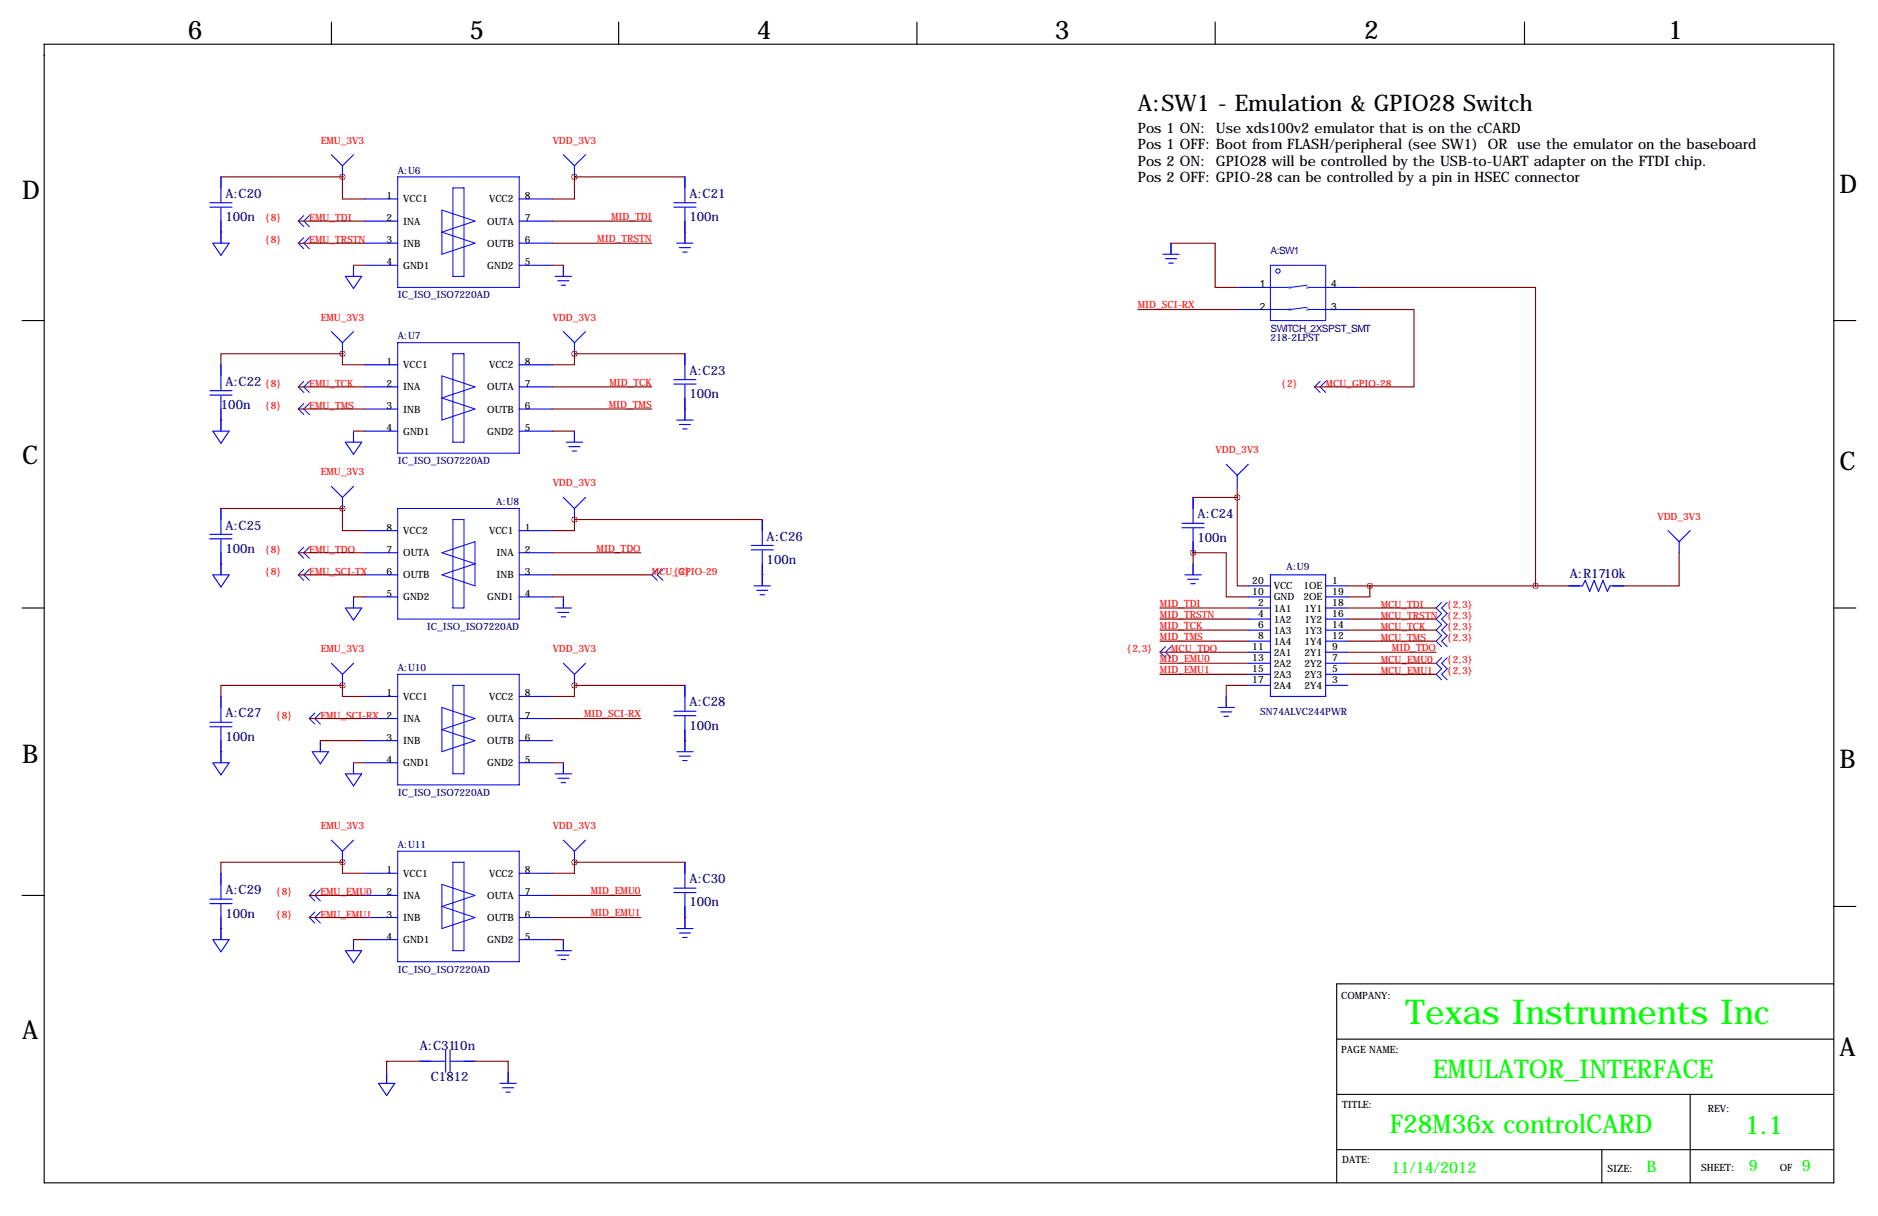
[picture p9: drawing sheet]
<svg xmlns="http://www.w3.org/2000/svg" width="432mm" height="279mm" viewBox="0 0 432 279" stroke-linecap="round" stroke-linejoin="round" font-family="sans-serif">
<g fill="none" stroke="#000" stroke-width=".25">
<path d="M10.2 10.2h411.4v261.6h-411.4zM76.2 5.1v5.1M142.2 5.1v5.1M210.8 5.1v5.1M279.4 5.1v5.1M350.5 5.1v5.1M5.1 73.7h5.1M421.6 73.7h5.1M5.1 139.7h5.1M421.6 139.7h5.1M5.1 205.7h5.1M421.6 208.3h.1"/>
<path d="M421.6 208.3h5.1M307.3 238.8h114.3M421.6 226.1h-114.3v45.7M307.3 251.5h114.3M388.6 251.5v20.3M307.3 264.2h114.3M368.3 264.2v7.6"/>
</g>
<g fill="none" stroke="#00f" stroke-width=".23">
<path d="M50.8 53.3v2.6M69.8 49.5l-1.2 1.3 1.2 1.3M69.8 54.6l-1.2 1.3 1.2 1.3M71.1 49.5l-1.3 1.3 1.3 1.3M71.1 54.6l-1.3 1.3 1.3 1.3M91.4 40.6h28v25.4h-28zM101.6 48.3l7.6 2.5-7.6 2.5 7.6 2.6-7.6 2.5zM104.1 43.2h2.6v20.3h-2.6zM157.5 53.3v2.6M269.2 55.9v2.5M81.3 61v2.5M91.4 78.7h28v25.4h-28z"/>
<path d="M129.5 61v2.5M292.1 66h4.3M292.1 61h12.7v12.7h-12.7zM292.1 71.1h4.3M300.5 65.5l-3.8 .5M300.5 70.6l-3.8 .5M300.7 66h4.1M300.7 71.1h4.1M50.8 96.5v2.6M69.8 87.6l-1.2 1.3 1.2 1.3M69.8 92.7l-1.2 1.3 1.2 1.2M71.1 87.6l-1.3 1.3 1.3 1.3"/>
<path d="M71.1 92.7l-1.3 1.3 1.3 1.2M81.3 99.1v2.5M101.6 86.4l7.6 2.5-7.6 2.5 7.6 2.6-7.6 2.5zM104.1 81.3h2.6v20.3h-2.6zM132.1 99.1v2.5M157.5 94v2.5M303.5 87.6l-1.2 1.3 1.2 1.3M304.8 87.6l-1.3 1.3 1.3 1.3M91.4 116.8h28v25.4h-28zM104.1 119.4h2.6v20.3h-2.6zM50.8 129.5v2.6M69.8 125.7l-1.2 1.3 1.2 1.3"/>
<path d="M69.8 130.8l-1.2 1.3 1.2 1.2M71.1 125.7l-1.3 1.3 1.3 1.3M71.1 130.8l-1.3 1.3 1.3 1.2M81.3 137.2v2.5M101.6 127l7.6-2.5v10.1l-7.6-2.5 7.6-2.6zM129.5 137.2v2.5M151.1 130.8l-1.2 1.3 1.2 1.2M152.4 130.8l-1.3 1.3 1.3 1.2M175.3 132.1v2.5M274.3 129.5v2.6M331.5 138.4l-1.3 1.3 1.3 1.3-1.3 1.2 1.3 1.3-1.3 1.3 1.3 1.2-1.3 1.3 1.3 1.3M332.7 138.4l-1.2 1.3 1.2 1.3-1.2 1.2 1.2 1.3-1.2 1.3 1.2 1.2-1.2 1.3 1.2 1.3"/>
<path d="M91.4 154.9h28v25.4h-28zM104.1 157.5h2.6v20.3h-2.6zM268 148.6l-1.3 1.3 1.3 1.2M269.2 148.6l-1.2 1.3 1.2 1.2M331.5 151.1l-1.3 1.3 1.3 1.3-1.3 1.2 1.3 1.3M332.7 151.1l-1.2 1.3 1.2 1.3-1.2 1.2 1.2 1.3M50.8 172.7v2.6M72.4 163.8l-1.3 1.3 1.3 1.3M73.7 170.2v2.5M73.7 163.8l-1.3 1.3 1.3 1.3M81.3 175.3v2.5M101.6 162.6l7.6 2.5-7.6 2.5 7.6 2.6-7.6 2.5z"/>
<path d="M129.5 175.3v2.5M157.5 170.2v2.5M281.9 160v2.6M91.4 195.6h28v25.4h-28zM104.1 198.1h2.6v20.3h-2.6zM50.8 213.4v2.5M72.4 209.5l-1.3 1.3 1.3 1.3M72.4 204.5l-1.3 1.2 1.3 1.3M73.7 209.5l-1.3 1.3 1.3 1.3M73.7 204.5l-1.3 1.2 1.3 1.3M81.3 215.9v2.5M101.6 203.2l7.6 2.5-7.6 2.6 7.6 2.5-7.6 2.6z"/>
<path d="M129.5 215.9v2.5M157.5 210.8v2.6M88.9 246.4v2.5M116.8 246.4v2.5"/>
<circle cx="293.8" cy="62.3" r=".51"/>
</g>
<g fill="none" stroke="#00f" stroke-width=".25">
<path d="M76.2 35.6l2.5 2.5M78.7 38.1v2.5M81.3 35.6l-2.6 2.5M129.5 35.6l2.6 2.5M132.1 38.1v2.5M134.6 35.6l-2.5 2.5M48.3 46.6h5M48.3 47.6h5M48.9 55.9l1.9 2.8 1.9-2.8h-3.7M50.8 40.6v6M50.8 47.8v7.9M83.8 45.7h7.6"/>
<path d="M83.8 50.8h7.6M83.8 55.9h7.6M119.4 45.7h7.6M119.4 50.8h7.6M119.4 55.9h7.6M154.9 46.6h5.1M154.9 47.6h5.1M155.6 55.9h3.8M156.2 56.9h2.5M157 57.9h1M157.5 40.6v6M157.5 47.8v7.9"/>
<path d="M267.4 58.4h3.7M268 59.4h2.5M269.2 55.9v2.4M76.2 76.2l2.5 2.5M78.7 78.7v2.6M79.4 63.5l1.9 2.8 1.9-2.8h-3.7M81.3 76.2l-2.6 2.5M81.3 61v2.3M83.8 61h7.6M119.4 61h7.6M127.7 63.5h3.7M128.3 64.5h2.5"/>
<path d="M129 65.5h1M129.5 76.2l2.6 2.5M129.5 61v2.3M132.1 78.7v2.6M134.6 76.2l-2.5 2.5M268.7 60.5h1M284.5 66h7.6M284.5 71.1h7.6M304.8 66h7.6M304.8 71.1h7.6M48.3 89.8h5M48.3 90.8h5"/>
<path d="M48.9 99.1l1.9 2.8 1.9-2.8h-3.7M50.8 83.8v6M50.8 90.9v8M81.3 99.1v2.3M83.8 83.8h7.6M83.8 99.1h7.6M83.8 88.9h7.6M83.8 94h7.6M119.4 83.8h7.6M119.4 99.1h7.6M119.4 88.9h7.6M119.4 94h7.6"/>
<path d="M132.1 99.1v2.3M154.9 87.2h5.1M154.9 88.2h5.1M155.6 96.5h3.8M156.2 97.5h2.5M157 98.6h1M157.5 81.3v5.9M157.5 88.4v8M50.8 116.8v6M76.2 111.8l2.5 2.5M78.7 114.3v2.5M79.4 101.6l1.9 2.8 1.9-2.8h-3.7"/>
<path d="M81.3 111.8l-2.6 2.5M129.5 114.3l2.6 2.5M130.2 101.6h3.8M130.8 102.6h2.5M131.6 103.6h1M132.1 116.8v2.6M134.6 114.3l-2.5 2.5M175.3 119.4v5.9M274.3 114.3v5.9M281.9 106.7l2.6 2.5M284.5 109.2v2.6M287 106.7l-2.5 2.5"/>
<path d="M48.3 122.8h5M48.3 123.8h5M48.9 132.1l1.9 2.8 1.9-2.8h-3.7M50.8 124v7.9M79.4 139.7l1.9 2.8 1.9-2.8h-3.7M81.3 137.2v2.3M83.8 121.9h7.6M83.8 137.2h7.6M83.8 127h7.6M83.8 132.1h7.6M119.4 121.9h7.6M119.4 137.2h7.6"/>
<path d="M119.4 127h7.6M119.4 132.1h7.6M127.7 139.7h3.7M129.5 137.2v2.3M172.7 125.3h5.1M172.7 126.3h5.1M173.4 134.6h3.7M174 135.6h2.5M174.8 136.7h1M175.3 126.5v8M271.8 120.2h5.1M271.8 121.3h5.1"/>
<path d="M272.4 132.1h3.8M273 133.1h2.6M273.8 134.1h1M274.3 121.4v5.6M274.3 129.5v2.4M287 137.2h5.1M287 134.6h5.1M287 139.7h5.1M292.1 132.1h12.7v27.9h-12.7zM304.8 137.2h5.1M304.8 134.6h5.1M304.8 139.7h5.1"/>
<path d="M360.7 134.6h3.1l.7-1.3 1 2.6 1-2.6 1 2.6 1.1-2.6 1 2.6 .6-1.3h3.2M383.5 121.9l2.6 2.6M386.1 124.5v2.5M388.6 121.9l-2.5 2.6M76.2 152.4l2.5 2.5M78.7 154.9v2.6M81.3 152.4l-2.6 2.5M128.3 140.7h2.5M129 141.7h1M129.5 152.4l2.6 2.5M132.1 154.9v2.6M134.6 152.4l-2.5 2.5"/>
<path d="M157.5 157.5v5.9M287 142.2h5.1M287 144.8h5.1M287 147.3h5.1M287 149.9h5.1M287 152.4h5.1M287 154.9h5.1M287 157.5h5.1M304.8 142.2h5.1M304.8 144.8h5.1M304.8 147.3h5.1M304.8 149.9h5.1"/>
<path d="M304.8 152.4h5.1M304.8 154.9h5.1M304.8 157.5h5.1M48.3 166h5M48.3 167h5M48.9 175.3l1.9 2.8 1.9-2.8h-3.7M50.8 160v6M50.8 167.1v8M71.8 172.7l1.9 2.8 1.8-2.8h-3.6M73.7 170.2v2.4M79.4 177.8l1.9 2.8 1.9-2.8h-3.7M81.3 175.3v2.3"/>
<path d="M83.8 160h7.6M83.8 175.3h7.6M83.8 165.1h7.6M83.8 170.2h7.6M119.4 160h7.6M119.4 175.3h7.6M119.4 165.1h7.6M119.4 170.2h7.6M127.7 177.8h3.7M128.3 178.8h2.5M129 179.8h1M129.5 175.3v2.3"/>
<path d="M154.9 163.4h5.1M154.9 164.4h5.1M155.6 172.7h3.8M156.2 173.7h2.5M157 174.8h1M157.5 164.6v8M280.1 162.6h3.7M280.7 163.6h2.5M281.4 164.6h1M281.9 160v2.4M76.2 193l2.5 2.6M78.7 195.6v2.5"/>
<path d="M81.3 193l-2.6 2.6M129.5 193l2.6 2.6M132.1 195.6v2.5M134.6 193l-2.5 2.6M157.5 198.1v6M48.3 206.6h5M48.3 207.6h5M48.9 215.9l1.9 2.8 1.9-2.8h-3.7M50.8 200.7v5.9M50.8 207.8v7.9M79.4 218.4l1.9 2.8 1.9-2.8h-3.7M81.3 215.9v2.4"/>
<path d="M83.8 200.7h7.6M83.8 215.9h7.6M83.8 205.7h7.6M83.8 210.8h7.6M119.4 200.7h7.6M119.4 215.9h7.6M119.4 205.7h7.6M119.4 210.8h7.6M127.7 218.4h3.7M128.3 219.5h2.5M129.5 215.9v2.4M154.9 204.1h5.1"/>
<path d="M154.9 205.1h5.1M155.6 213.4h3.8M156.2 214.4h2.5M157 215.4h1M157.5 205.2v8M129 220.5h1M87 248.9l1.9 2.8 1.9-2.8h-3.7M88.9 246.4v2.4M96.5 243.8h6M102.5 241.3v5.1M103.5 241.3v5.1M103.6 243.8h5.6"/>
<path d="M115 248.9h3.7M115.6 249.9h2.5M116.3 251h1M116.8 246.4v2.4"/>
</g>
<g fill="none" stroke="#800000" stroke-width=".25">
<path d="M50.8 53.3h.1M50.8 40.6h27.9M68.6 50.8h15.2M68.6 55.9h15.2M78.7 40.6v5.1h5.1M78.7 40.6h.1M127 50.8h22.9M127 55.9h22.9M132.1 40.6v5.1h-5.1M132.1 40.6h.1M132.1 40.6h25.4M157.5 53.3h.1"/>
<path d="M269.2 55.9h10.2v10.1h5.1M81.3 61h2.5M127 61h2.5M261.6 71.1h22.9M312.4 71.1h12.7v17.8h-22.8M312.4 66h40.7v68.6M50.8 96.5h.1M68.6 88.9h15.2M68.6 94h15.2M78.7 81.3h.1M78.7 81.3v2.5h5.1M78.7 81.3h-27.9v2.5"/>
<path d="M81.3 99.1h2.5M127 99.1h5.1M127 88.9h22.9M127 94h22.9M132.1 81.3v2.5h-5.1M132.1 81.3h.1M132.1 81.3h25.4M157.5 94h.1M50.8 116.8h27.9M78.7 116.8v5.1h5.1M78.7 116.8h.1M132.1 119.4v2.5h-5.1"/>
<path d="M132.1 119.4h.1M132.1 119.4h43.2M274.3 114.3h10.2M284.5 114.3v20.3h2.5M284.5 111.8v2.5M50.8 129.5h.1M68.6 127h15.2M68.6 132.1h15.2M81.3 137.2h2.5M127 137.2h2.5M127 127h20.3M127 132.1h22.9"/>
<path d="M175.3 132.1h.1M266.7 139.7h20.3M274.3 127h.1M274.3 127h7.6v10.2h5.1M274.3 127v2.5M309.9 139.7h20.3M309.9 134.6h50.8M315 134.6v2.6h-5.1M386.1 127v7.6h-12.7M78.7 157.5h.1M78.7 157.5v2.5h5.1M78.7 157.5h-27.9v2.5"/>
<path d="M132.1 157.5v2.5h-5.1M132.1 157.5h.1M132.1 157.5h25.4M266.7 142.2h20.3M266.7 144.8h20.3M266.7 147.3h20.3M266.7 149.9h20.3M266.7 152.4h20.3M266.7 154.9h20.3M287 157.5h-5.1v2.5M309.9 142.2h20.3M309.9 144.8h20.3"/>
<path d="M309.9 147.3h20.3M309.9 149.9h20.3M309.9 152.4h20.3M309.9 154.9h20.3M50.8 172.7h.1M71.1 165.1h12.7M73.7 170.2h10.1M81.3 175.3h2.5M127 175.3h2.5M127 165.1h20.3M157.5 170.2h.1M78.7 198.1h.1"/>
<path d="M78.7 198.1v2.6h5.1M78.7 198.1h-27.9v2.6M132.1 198.1v2.6h-5.1M132.1 198.1h.1M132.1 198.1h25.4M50.8 213.4h.1M71.1 205.7h12.7M71.1 210.8h12.7M81.3 215.9h2.5M127 215.9h2.5M127 205.7h20.3M127 210.8h20.3"/>
<path d="M157.5 210.8h.1M96.5 243.8h-7.6v2.6M109.2 243.8h7.6v2.6"/>
</g>
<path d="M78.7 116.8a.05 .05 0 0 0 .1 0 .05 .05 0 0 0-.1 0zM78.7 40.6a.05 .05 0 0 0 .1 0 .05 .05 0 0 0-.1 0zM132 40.6a.05 .05 0 0 0 .1 0 .05 .05 0 0 0-.1 0zM132 81.3a.05 .05 0 0 0 .1 0 .05 .05 0 0 0-.1 0zM132 119.4a.05 .05 0 0 0 .1 0 .05 .05 0 0 0-.1 0zM132 157.5a.05 .05 0 0 0 .1 0 .05 .05 0 0 0-.1 0zM132 198.1a.05 .05 0 0 0 .1 0 .05 .05 0 0 0-.1 0zM78.7 157.5a.05 .05 0 0 0 .1 0 .05 .05 0 0 0-.1 0zM78.7 198.1a.05 .05 0 0 0 .1 0 .05 .05 0 0 0-.1 0zM78.7 81.3a.05 .05 0 0 0 .1 0 .05 .05 0 0 0-.1 0zM284.4 114.3a.05 .05 0 0 0 .1 0 .05 .05 0 0 0-.1 0zM274.3 127a.05 .05 0 0 0 .1 0 .05 .05 0 0 0-.1 0zM314.9 134.6a.05 .05 0 0 0 .1 0 .05 .05 0 0 0-.1 0zM353 134.6a.05 .05 0 0 0 .1 0 .05 .05 0 0 0-.1 0z" fill="#800000" stroke="#800000" stroke-width="1.3"/>
<text font-size="7.9" fill="#0f0" x="323.2" y="235.2">Texas Instruments Inc</text>
<g font-size="5.9">
<text x="43.2" y="8.9">6</text>
<text x="107.9" y="8.9">5</text>
<text x="174" y="8.9">4</text>
<text x="242.6" y="8.9">3</text>
<text x="313.7" y="8.9">2</text>
<text x="383.5" y="8.9">1</text>
<text x="5.1" y="45.7">D</text>
<text x="422.9" y="44.4">D</text>
<text x="5.1" y="106.7">C</text>
<text x="422.9" y="107.9">C</text>
<text x="5.1" y="175.3">B</text>
<text x="422.9" y="176.5">B</text>
<text x="5.1" y="238.8">A</text>
<text x="422.9" y="242.6">A</text>
</g>
<g font-size="5.9" fill="#0f0">
<text x="329.4" y="247.7">EMULATOR_INTERFACE</text>
<text x="319.5" y="260.4">F28M36x controlCARD</text>
<text x="401.2" y="260.6">1.1</text>
</g>
<text font-size="5.3" x="261.6" y="25.4">A:SW1 - Emulation &amp; GPIO28 Switch</text>
<g font-size="3.6" fill="#0f0">
<text x="319.9" y="269.5">11/14/2012</text>
<text x="378.6" y="269.2">B</text>
<text x="402.1" y="269">9</text>
<text x="414.3" y="269">9</text>
</g>
<g font-size="3.3">
<text x="261.6" y="30.5">Pos 1 ON: Use xds100v2 emulator that is on the cCARD</text>
<text x="261.6" y="34.3">Pos 1 OFF: Boot from FLASH/peripheral (see SW1) OR use the emulator on the baseboard</text>
<text x="261.6" y="38.1">Pos 2 ON: GPIO28 will be controlled by the USB-to-UART adapter on the FTDI chip.</text>
<text x="261.6" y="41.9">Pos 2 OFF: GPIO-28 can be controlled by a pin in HSEC connector</text>
</g>
<g font-size="3" fill="#000080">
<text x="51.8" y="45.5">A:C20</text>
<text x="158.5" y="45.5">A:C21</text>
<text x="51.8" y="50.8">100n</text>
<text x="158.5" y="50.8">100n</text>
<text x="51.8" y="88.6">A:C22</text>
<text x="158.5" y="86.1">A:C23</text>
<text x="50.8" y="94">100n</text>
<text x="158.5" y="91.4">100n</text>
<text x="275.3" y="119.1">A:C24</text>
<text x="51.8" y="121.7">A:C25</text>
<text x="176.3" y="124.2">A:C26</text>
<text x="275.3" y="124.5">100n</text>
<text x="51.8" y="127">100n</text>
<text x="176.3" y="129.5">100n</text>
<text x="360.9" y="132.8">A:R1710k</text>
<text x="51.8" y="164.8">A:C27</text>
<text x="158.5" y="162.3">A:C28</text>
<text x="158.5" y="167.6">100n</text>
<text x="51.8" y="170.2">100n</text>
<text x="158.5" y="202.9">A:C30</text>
<text x="51.8" y="205.5">A:C29</text>
<text x="158.5" y="208.3">100n</text>
<text x="51.8" y="210.8">100n</text>
<text x="96.5" y="241.3">A:C3110n</text>
<text x="99.1" y="248.5">C1812</text>
</g>
<g font-size="2.3" fill="#f00">
<text x="73.7" y="33">EMU_3V3</text>
<text x="127.1" y="33">VDD_3V3</text>
<text x="61" y="50.8">{8}</text>
<text x="71.1" y="50.8">EMU_TDI</text>
<text x="140.5" y="50.5">MID_TDI</text>
<text x="61" y="55.9">{8}</text>
<text x="71.1" y="55.9">EMU_TRSTN</text>
<text x="137.3" y="55.6">MID_TRSTN</text>
<text x="261.6" y="70.9">MID_SCI-RX</text>
<text x="73.7" y="73.7">EMU_3V3</text>
<text x="127.1" y="73.7">VDD_3V3</text>
<text x="61" y="88.9">{8}</text>
<text x="71.1" y="88.9">EMU_TCK</text>
<text x="140.1" y="88.6">MID_TCK</text>
<text x="294.6" y="88.9">{2}</text>
<text x="304.8" y="88.9">MCU_GPIO-28</text>
<text x="61" y="94">{8}</text>
<text x="71.1" y="94">EMU_TMS</text>
<text x="140" y="93.7">MID_TMS</text>
<text x="279.5" y="104.1">VDD_3V3</text>
<text x="73.7" y="109.2">EMU_3V3</text>
<text x="127.1" y="111.8">VDD_3V3</text>
<text x="381.1" y="119.4">VDD_3V3</text>
<text x="61" y="127">{8}</text>
<text x="71.1" y="127">EMU_TDO</text>
<text x="137.2" y="126.7">MID_TDO</text>
<text x="61" y="132.1">{8}</text>
<text x="71.1" y="132.1">EMU_SCI-TX</text>
<text x="149.9" y="132.1">MCU_GPIO-29</text>
<text x="154.9" y="132.1">{2}</text>
<text x="266.7" y="139.4">MID_TDI</text>
<text x="266.7" y="142">MID_TRSTN</text>
<text x="317.5" y="139.7">MCU_TDI</text>
<text x="317.5" y="142.2">MCU_TRSTN</text>
<text x="332.7" y="139.7">{2,3}</text>
<text x="332.7" y="142.2">{2,3}</text>
<text x="73.7" y="149.9">EMU_3V3</text>
<text x="127.1" y="149.9">VDD_3V3</text>
<text x="259.1" y="149.9">{2,3}</text>
<text x="266.7" y="144.5">MID_TCK</text>
<text x="266.7" y="147.1">MID_TMS</text>
<text x="269.2" y="149.9">MCU_TDO</text>
<text x="317.5" y="144.8">MCU_TCK</text>
<text x="317.5" y="147.3">MCU_TMS</text>
<text x="320.1" y="149.6">MID_TDO</text>
<text x="332.7" y="144.8">{2,3}</text>
<text x="332.7" y="147.3">{2,3}</text>
<text x="266.7" y="152.1">MID_EMU0</text>
<text x="266.7" y="154.7">MID_EMU1</text>
<text x="317.5" y="152.4">MCU_EMU0</text>
<text x="317.5" y="154.9">MCU_EMU1</text>
<text x="332.7" y="152.4">{2,3}</text>
<text x="332.7" y="154.9">{2,3}</text>
<text x="63.5" y="165.1">{8}</text>
<text x="73.7" y="165.1">EMU_SCI-RX 2</text>
<text x="134.3" y="164.8">MID_SCI-RX</text>
<text x="73.7" y="190.5">EMU_3V3</text>
<text x="127.1" y="190.5">VDD_3V3</text>
<text x="63.5" y="205.7">{8}</text>
<text x="73.7" y="205.7">EMU_EMU0</text>
<text x="135.9" y="205.5">MID_EMU0</text>
<text x="63.5" y="210.8">{8}</text>
<text x="73.7" y="210.8">EMU_EMU1</text>
<text x="135.9" y="210.6">MID_EMU1</text>
</g>
<g font-size="2.3" fill="#000080">
<text x="91.4" y="39.9">A:U6</text>
<text x="292.1" y="58.4">A:SW1</text>
<text x="91.4" y="68.6">IC_ISO_ISO7220AD</text>
<text x="91.4" y="78">A:U7</text>
<text x="292.1" y="76.2">SWITCH_2XSPST_SMT</text>
<text x="292.1" y="78.4">218-2LPST</text>
<text x="91.4" y="106.7">IC_ISO_ISO7220AD</text>
<text x="114.1" y="116.1">A:U8</text>
<text x="295.8" y="131.1">A:U9</text>
<text x="98.2" y="144.8">IC_ISO_ISO7220AD</text>
<text x="91.4" y="154.2">A:U10</text>
<text x="289.7" y="164.2">SN74ALVC244PWR</text>
<text x="91.4" y="182.9">IC_ISO_ISO7220AD</text>
<text x="91.4" y="194.8">A:U11</text>
<text x="91.4" y="223.5">IC_ISO_ISO7220AD</text>
</g>
<g font-size="2.3">
<text x="88.9" y="45.7">1</text>
<text x="92.7" y="46.5">VCC1</text>
<text x="112.4" y="46.5">VCC2</text>
<text x="120.6" y="45.7">8</text>
<text x="88.9" y="50.8">2</text>
<text x="92.7" y="51.6">INA</text>
<text x="112" y="51.6">OUTA</text>
<text x="120.6" y="50.8">7</text>
<text x="88.9" y="55.9">3</text>
<text x="92.7" y="56.7">INB</text>
<text x="112" y="56.7">OUTB</text>
<text x="120.6" y="55.9">6</text>
<text x="88.9" y="61">4</text>
<text x="92.7" y="61.8">GND1</text>
<text x="112" y="61.8">GND2</text>
<text x="120.6" y="61">5</text>
<text x="289.6" y="66">1</text>
<text x="289.6" y="71.1">2</text>
<text x="306.1" y="66">4</text>
<text x="306.1" y="71.1">3</text>
<text x="88.9" y="83.8">1</text>
<text x="120.6" y="83.8">8</text>
<text x="88.9" y="88.9">2</text>
<text x="92.7" y="84.6">VCC1</text>
<text x="92.7" y="89.7">INA</text>
<text x="112" y="89.7">OUTA</text>
<text x="112.4" y="84.6">VCC2</text>
<text x="120.6" y="88.9">7</text>
<text x="88.9" y="94">3</text>
<text x="92.7" y="94.8">INB</text>
<text x="112" y="94.8">OUTB</text>
<text x="120.6" y="94">6</text>
<text x="88.9" y="99.1">4</text>
<text x="92.7" y="99.9">GND1</text>
<text x="112" y="99.9">GND2</text>
<text x="120.6" y="99.1">5</text>
<text x="88.9" y="121.9">8</text>
<text x="92.7" y="122.7">VCC2</text>
<text x="112.4" y="122.7">VCC1</text>
<text x="120.6" y="121.9">1</text>
<text x="88.9" y="127">7</text>
<text x="92.7" y="127.8">OUTA</text>
<text x="114.2" y="127.8">INA</text>
<text x="120.6" y="127">2</text>
<text x="88.9" y="137.2">5</text>
<text x="88.9" y="132.1">6</text>
<text x="92.7" y="138">GND2</text>
<text x="92.7" y="132.9">OUTB</text>
<text x="112" y="138">GND1</text>
<text x="114.2" y="132.9">INB</text>
<text x="120.6" y="137.2">4</text>
<text x="120.6" y="132.1">3</text>
<text x="287.9" y="134.1">20</text>
<text x="287.9" y="136.7">10</text>
<text x="292.9" y="135.4">VCC</text>
<text x="292.9" y="138">GND</text>
<text x="299.7" y="135.4">1OE</text>
<text x="299.7" y="138">2OE</text>
<text x="306.3" y="134.1">1</text>
<text x="306.3" y="136.7">19</text>
<text x="289.3" y="139.2">2</text>
<text x="289.3" y="141.7">4</text>
<text x="292.9" y="140.5">1A1</text>
<text x="292.9" y="143">1A2</text>
<text x="300" y="140.5">1Y1</text>
<text x="300" y="143">1Y2</text>
<text x="306.3" y="139.2">18</text>
<text x="306.3" y="141.7">16</text>
<text x="287.9" y="149.4">11</text>
<text x="289.3" y="144.3">6</text>
<text x="289.3" y="146.8">8</text>
<text x="292.9" y="145.6">1A3</text>
<text x="292.9" y="148.1">1A4</text>
<text x="300" y="145.6">1Y3</text>
<text x="300" y="148.1">1Y4</text>
<text x="306.3" y="144.3">14</text>
<text x="306.3" y="146.8">12</text>
<text x="306.3" y="149.4">9</text>
<text x="287.9" y="151.9">13</text>
<text x="287.9" y="154.4">15</text>
<text x="292.9" y="150.7">2A1</text>
<text x="292.9" y="153.2">2A2</text>
<text x="292.9" y="155.7">2A3</text>
<text x="300" y="150.7">2Y1</text>
<text x="300" y="153.2">2Y2</text>
<text x="300" y="155.7">2Y3</text>
<text x="306.3" y="151.9">7</text>
<text x="306.3" y="154.4">5</text>
<text x="88.9" y="160">1</text>
<text x="92.7" y="160.8">VCC1</text>
<text x="112.4" y="160.8">VCC2</text>
<text x="120.6" y="160">8</text>
<text x="287.9" y="157">17</text>
<text x="292.9" y="158.3">2A4</text>
<text x="300" y="158.3">2Y4</text>
<text x="306.3" y="157">3</text>
<text x="92.7" y="165.9">INA</text>
<text x="112" y="165.9">OUTA</text>
<text x="120.6" y="165.1">7</text>
<text x="88.9" y="170.2">3</text>
<text x="92.7" y="171">INB</text>
<text x="112" y="171">OUTB</text>
<text x="120.6" y="170.2">6</text>
<text x="88.9" y="175.3">4</text>
<text x="92.7" y="176.1">GND1</text>
<text x="112" y="176.1">GND2</text>
<text x="120.6" y="175.3">5</text>
<text x="88.9" y="200.7">1</text>
<text x="92.7" y="201.5">VCC1</text>
<text x="112.4" y="201.5">VCC2</text>
<text x="120.6" y="200.7">8</text>
<text x="88.9" y="205.7">2</text>
<text x="92.7" y="206.5">INA</text>
<text x="112" y="206.5">OUTA</text>
<text x="120.6" y="205.7">7</text>
<text x="88.9" y="215.9">4</text>
<text x="88.9" y="210.8">3</text>
<text x="92.7" y="211.6">INB</text>
<text x="112" y="211.6">OUTB</text>
<text x="120.6" y="215.9">5</text>
<text x="120.6" y="210.8">6</text>
<text x="92.7" y="216.7">GND1</text>
<text x="112" y="216.7">GND2</text>
<text x="308.4" y="229.6">COMPANY:</text>
<text x="308.4" y="242.1">PAGE NAME:</text>
<text x="308.6" y="254.5">TITLE:</text>
<text x="392.7" y="255.5">REV:</text>
<text x="308.6" y="267.2">DATE:</text>
<text x="369.6" y="269.2">SIZE:</text>
<text x="391.2" y="269">SHEET:</text>
<text x="409.2" y="269">OF</text>
</g>
<g font-size="1.3" fill="#000080">
<text x="296.2" y="71.4">o</text>
<text x="296.2" y="66.3">o</text>
<text x="300.2" y="71.4">o</text>
<text x="300.2" y="66.3">o</text>
</g>
</svg>
